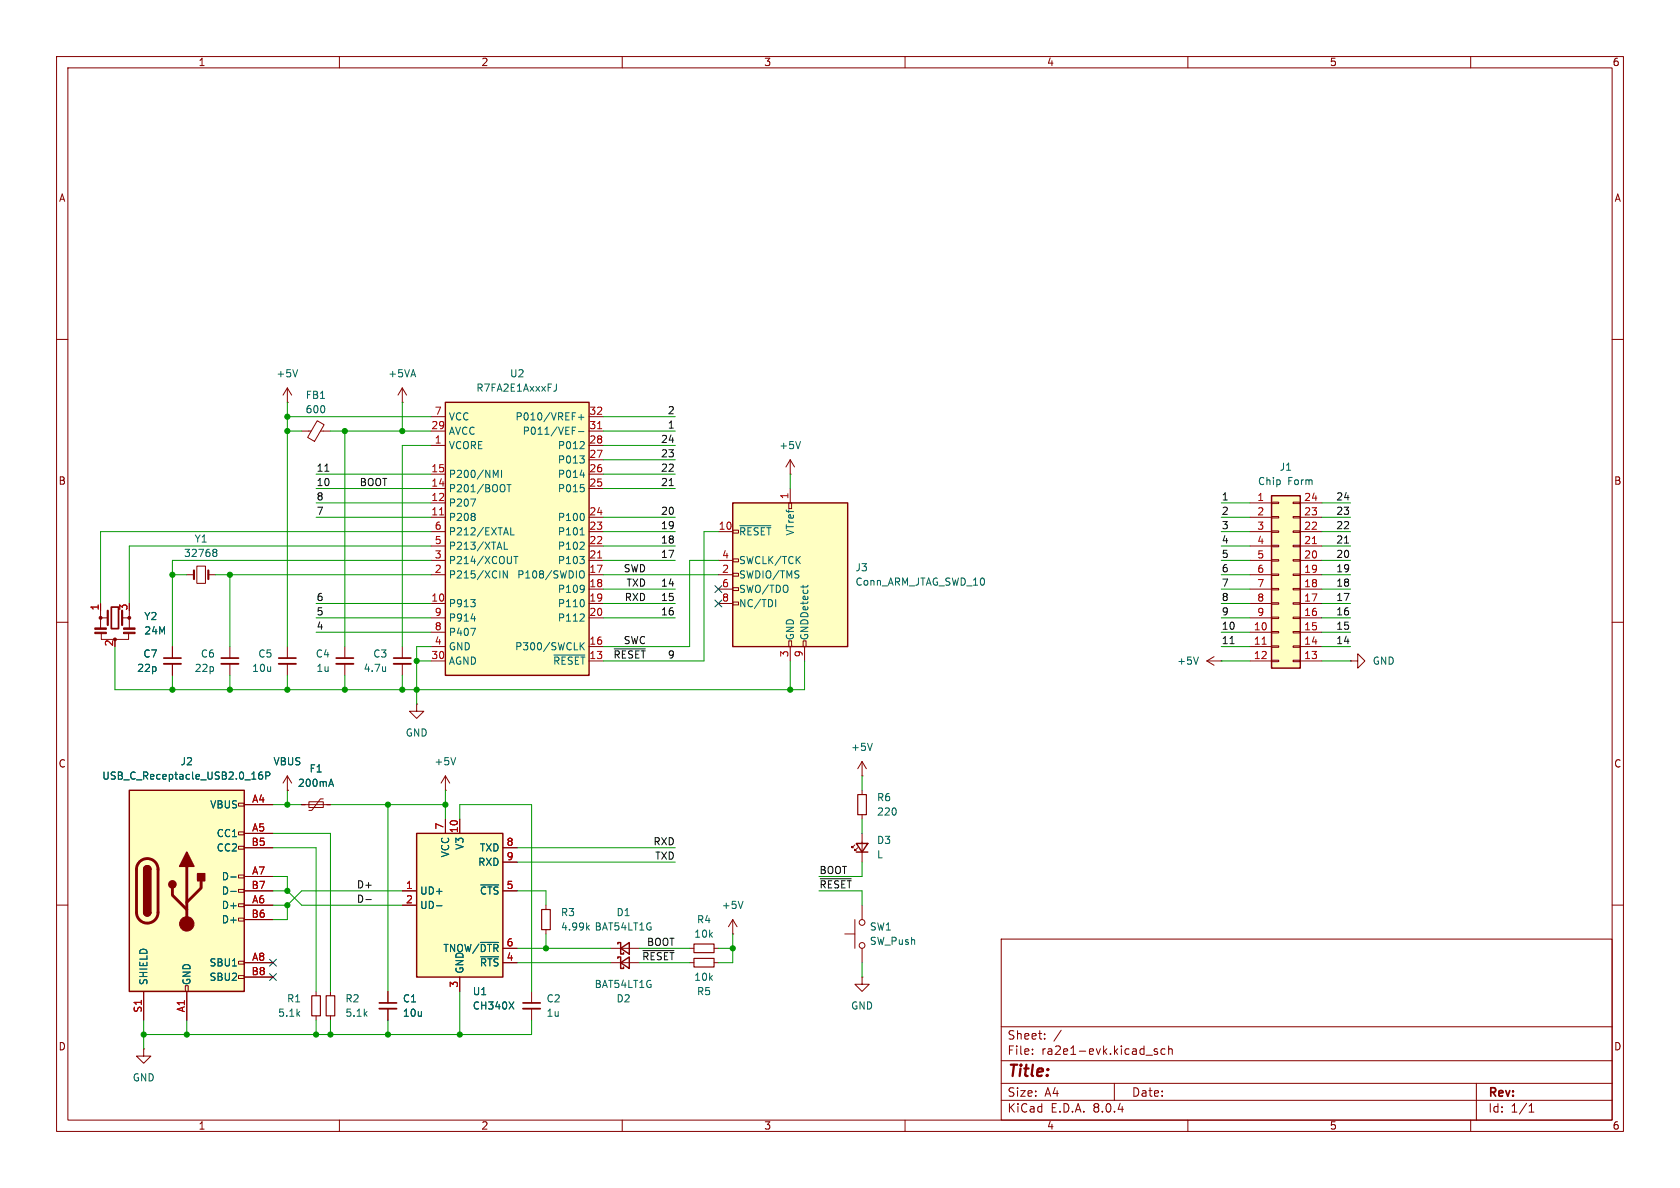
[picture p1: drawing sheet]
<svg xmlns="http://www.w3.org/2000/svg" width="297mm" height="210mm" viewBox="0 0 297 210" stroke-linecap="round" stroke-linejoin="round" font-family="sans-serif">
<g fill="none" stroke="#840000" stroke-width=".18">
<path d="M10 10h277v190h-277zM12 12h273v186h-273zM60 10v2M110 10v2M160 10v2M210 10v2M260 10v2M10 60h2M285 60h2M10 110h2M17.8 106.7v4.3M17.8 109.2h1.1"/>
<path d="M17.9 111.9v1.1h4.8v-1M21.6 109.2h1.3M22.9 108v3M33 101.6h1.3M34.8 100.1h1.5v3h-1.5zM36.8 101.6h1.3M40.6 114.3v2M40.6 117.3v2.1M50.8 114.3v2M50.8 117.3v2.1M71.1 114.3v2M71.1 117.3v2.1"/>
<path d="M285 110h2M73.7 124.5v1.2h1.2l-1.2 1.3-1.3-1.3h1.3M73.7 124.5h.1M78.7 139.7h.1M78.7 137.2l-.7 1.2M78.7 137.2v2.5M78.7 137.2l.8 1.2M152.4 137.2h.1M152.4 134.6l-.8 1.3M152.4 134.6v2.6M152.4 139.7v.8M152.4 134.6l.8 1.3"/>
<path d="M10 160h2M151.1 149.4l-.5 .5v-.3v.3h.3M151.6 149.9l-.5 .5v-.3v.3h.3M152.4 144v.8M152.4 147.3v5.1M285 160h2M55.9 175.3v.7M55.9 179.6v.7M96.5 160v.8M96.5 164.3v.8M177 166h108v32h-108zM25.4 185.4v1.3h1.3l-1.3 1.3-1.3-1.3h1.3"/>
<path d="M25.4 185.4h.1M60 198v2M110 198v2M160 198v2M177 194.5h108M177 191.5h108M177 187.5h108M177 181.5h108M182.5 186.3v.1M182.5 185.5v.1M184.7 183.6v.1M184.7 182.8v.1"/>
<path d="M187.6 182.1l-1.3 2M197 191.5v3M204.6 185.5l-.4-.1-.2 .2 .1 .2 .5 .2v.3h-.6M206 185.5l-.5-.1-.3 .3v.4l.2 .2h.6M206.6 185.5l.2-.1 .4 .1v.9M206.6 184.9v1.5M210 198v2M260 198v2M261 191.5v6.5M270.3 196.6h.9M270.3 195.5l.4-.4v1.5"/>
</g>
<path d="M151.6 140.5h1.6v3.5h-1.6zM55.1 176h1.5v3.6h-1.5zM95.8 160.8h1.5v3.5h-1.5z" fill="none" stroke="#840000" stroke-width=".2"/>
<path d="M37.9 97.1h.2l.2 .2-.2 .3M37.9 97.6h.2M38.1 97.6l.2 .3v.2l-.1 .2-.3 .1M68.2 117.8v.9M68.2 118.6h-.1M80.6 133.9l-.5 1.3M154.2 131.4l-.4 1.3M103.8 163.9l.4 .5M104.2 163.6l-.5 .4" fill="none" stroke="#006464" stroke-width=".18"/>
<path d="M39.1 117.3h3.1M49.3 117.3h3M69.6 117.3h3" fill="none" stroke="#840000" stroke-width=".33"/>
<path d="M19.7 107.3h1.3v3.8h-1.3zM39.1 116.3h3.1M49.3 116.3h3M69.6 116.3h3" fill="none" stroke="#840000" stroke-width=".3"/>
<path d="M19 108v2.5M21.6 108v2.5M34.3 100.8v1.6M36.8 100.8v1.6" fill="none" stroke="#840000" stroke-width=".38"/>
<g fill="#840000" stroke="#840000" stroke-width=".18">
<path d="M16.8 111.8h2v.2h-2z"/>
<path d="M16.8 111h2v.3h-2z"/>
<path d="M21.8 111.8h2.1v.2h-2.1z"/>
<path d="M21.8 111h2.1v.3h-2.1z"/>
<circle cx="17.8" cy="109.2" r=".25"/>
<circle cx="20.3" cy="113" r=".25"/>
<circle cx="22.9" cy="109.2" r=".25"/>
</g>
<path d="M151.4 149.1h2l-1 1.5zM151.4 150.6h2" fill="none" stroke="#840000" stroke-width=".25"/>
<path d="M129.5 88.9h20.4v25.4h-20.4z" fill="#ffffc2"/>
<path d="M129.5 88.9h20.4v25.4h-20.4z" fill="none" stroke="#840000" stroke-width=".25"/>
<g fill="none" stroke="#840000" stroke-width=".18">
<path d="M127 94h2.5M127 99.1h2.5M129.5 98.8h1.1v.5h-1.1zM129.5 93.7h1.1v.5h-1.1zM139.4 88.9h.6v1h-.6zM139.7 86.4v2.5M127 101.6h2.5M127 104.1h2.5M127 106.7h2.5M129.5 103.9h1.1v.5h-1.1zM129.5 101.3h1.1v.6h-1.1zM129.5 106.4h1.1v.5h-1.1z"/>
<path d="M139.4 113.3h.6v1h-.6zM139.7 114.3v2.5M142 113.3h.5v1h-.5zM142.2 114.3v2.5M213.4 116.8l1.2 .8M213.4 116.8h2.5M214.6 116.1l-1.2 .7M215.9 116.8h.1M149.4 165.1h1.7M151.1 162.6v5M152.4 160v2.6M152.4 167.6v2.6"/>
<circle cx="152.4" cy="163.1" r=".51"/>
<circle cx="152.4" cy="167.1" r=".51"/>
</g>
<path d="M130.8 92.9h5.5M137.1 106v1.3M142 103.4v.5M142.8 103.4v.3M211.9 116.1l-.5 1.3" fill="none" stroke="#006464" stroke-width=".18"/>
<path d="M73.7 147.3h15.2v25.4h-15.2z" fill="#ffffc2"/>
<path d="M73.7 147.3h15.2v25.4h-15.2z" fill="none" stroke="#840000" stroke-width=".25"/>
<g fill="none" stroke="#840000" stroke-width=".18">
<path d="M139.7 83.8h.1M139.7 81.3l-.8 1.3M139.7 81.3v2.5M139.7 81.3l.8 1.3M53.3 142.2h5.1M54.6 141.7h2.5v1h-2.5zM57.1 141.2h-.5l-1.5 2.1h-.5M71.1 157.5h2.6M78.7 144.8v2.5M81.3 144.8v2.5M88.9 157.5h2.5M88.9 149.9h2.5"/>
<path d="M88.9 152.4h2.5M58.4 175.3v.7M58.4 179.6v.7M68.6 175.3v2M68.6 178.3v2M71.1 160h2.6M81.3 172.7v2.6M88.9 170.2h2.5M88.9 167.6h2.5M94 175.3v2M94 178.3v2M152.4 172.7v1.3h1.3l-1.3 1.3-1.3-1.3h1.3"/>
<path d="M152.4 172.7h.1"/>
</g>
<path d="M141.5 78l-.4 1.3M58.2 138.6h.6M58.5 137.7l.5 1.3M85 156.4h3.2M77.2 160.1h.9M84.9 166.6h3.3M85 169.1h3.2M90 177.1l.8 1.3M90.8 177.1l-.8 1.3" fill="none" stroke="#006464" stroke-width=".18"/>
<path d="M67.1 178.3h3M92.5 178.3h3" fill="none" stroke="#840000" stroke-width=".33"/>
<path d="M67.1 177.3h3M92.5 177.3h3" fill="none" stroke="#840000" stroke-width=".3"/>
<path d="M57.7 176h1.5v3.6h-1.5z" fill="none" stroke="#840000" stroke-width=".2"/>
<path d="M78.7 71.1h25.4v48.3h-25.4z" fill="#ffffc2"/>
<path d="M78.7 71.1h25.4v48.3h-25.4z" fill="none" stroke="#840000" stroke-width=".25"/>
<g fill="none" stroke="#840000" stroke-width=".18">
<path d="M76.2 78.7h2.5M76.2 76.2h2.5M76.2 73.7h2.5M104.1 78.7h2.6M104.1 76.2h2.6M104.1 73.7h2.6M76.2 91.4h2.5M76.2 88.9h2.5M76.2 86.4h2.5M76.2 83.8h2.5M76.2 99.1h2.5M76.2 96.5h2.5"/>
<path d="M76.2 94h2.5M104.1 91.4h2.6M104.1 86.4h2.6M104.1 83.8h2.6M104.1 99.1h2.6M104.1 96.5h2.6M104.1 94h2.6M104.1 81.3h2.6M76.2 106.7h2.5M76.2 116.8h2.5M76.2 114.3h2.5M76.2 101.6h2.5"/>
<path d="M76.2 109.2h2.5M76.2 111.8h2.5M104.1 106.7h2.6M104.1 116.8h2.6M104.1 114.3h2.6M104.1 101.6h2.6M104.1 104.1h2.6M104.1 109.2h2.6"/>
</g>
<g fill="none" stroke="#006464" stroke-width=".18">
<path d="M98.4 67.9v.9l-.4 .4M101.2 76.1h.4M101.2 75.5h.6M102.3 76.3h.9M102.3 73.8h.9M102.7 73.3v.9M103.2 78.1l.1 .2-.1 .3-.7 .7h.8M83.2 88.2h.9l-.6 1.3M83.9 90.8l.1 .2-.1 .2M83.9 91.4l.1 .1-.1 .5M87.2 83.1l.4 .9 .5-.9v1.3M88.7 83.1v1.3"/>
<path d="M89.1 95.8v1.3h.6M89.6 85.7h.8M90 85.7v1.2M90.3 93.3v1.3h.6M90.8 98.4h.8M91.2 98.4v1.2M102.5 98.4h.8l-.4 .5M102.5 80.6h.8l-.4 .5M102.6 94.6h.7M102.6 84h.8M102.6 85.7h.6M103.2 81.1l.1 .2-.1 .5"/>
<path d="M103.2 86.2l.1 .2-.1 .5M103.2 90.9l.1 .3-.1 .7M103.2 95.9l.1 .2-.1 .3-.7 .7h.8M103.2 98.9l.1 .2-.1 .5M83.2 106h.8l-.4 .5M83.2 111.1h.9l-.6 1.2M83.3 109.4h.8M83.9 106.5l.1 .2-.1 .5M89.7 100.9v1.3l-.7-1.3v1.3M97.9 115.8h5.5M102.4 101.3a.42 .42 0 0 1 .5-.4 .42 .42 0 0 1 .4 .4v.5a.42 .42 0 0 1-.4 .4 .42 .42 0 0 1-.5-.4M102.6 113.6v1.3"/>
<path d="M102.7 114.2l.6 .7M103.2 103.5v.1a1.07 1.07 0 0 1-.1 1M103.2 106.1l.1 .4-.1 .6M103.2 108.6l.1 .2-.1 .3-.7 .7h.8M103.3 113.6l-.7 .7M103.3 104l-.1 .2"/>
</g>
<path d="M105.7 75.8h.7M77.7 91h.7M105.7 98.6h.7" fill="none" stroke="#a90000" stroke-width=".18"/>
<path d="M22.9 139.7h20.3v35.6h-20.3z" fill="#ffffc2"/>
<g fill="none" stroke="#840000" stroke-width=".18">
<path d="M30.5 114.3v2M30.5 117.3v2.1M61 114.3v2M61 117.3v2.1M50.8 139.7h.1M50.8 137.2l-.8 1.2M50.8 137.2v2.5M50.8 137.2l.8 1.2M42.2 159.8h1v.5h-1zM42.2 157.2h1v.5h-1zM42.2 154.7h1v.5h-1zM42.2 149.6h1v.5h-1z"/>
<path d="M42.2 147.1h1v.5h-1zM42.2 142h1v.5h-1zM43.2 142.2h5.1M43.2 147.3h5.1M43.2 154.9h5.1M43.2 149.9h5.1M43.2 157.5h5.1M25.4 175.3v5M32.8 174.2h.5v1.1h-.5zM33 175.3v5M42.2 172.5h1v.5h-1zM42.2 169.9h1v.5h-1z"/>
<path d="M42.2 162.3h1v.5h-1zM43.2 160h5.1M43.2 170.2h5.1M43.2 162.6h5.1M43.2 172.7h5.1M107.9 167.6h5.1M121.9 170.2h.8M121.9 167.6h.8M126.2 170.2h.8M126.2 167.6h.8M129.5 165.1h.1M129.5 162.6l-.7 1.2"/>
<path d="M129.5 162.6v2.5M129.5 162.6l.8 1.2"/>
</g>
<path d="M22.9 139.7h20.3v35.6h-20.3zM25.4 153.7a.64 .64 0 0 1 .6-.7 .64 .64 0 0 1 .7 .7M25.4 161.3a.64 .64 0 0 0 .6 .6 .64 .64 0 0 0 .7-.6M109.2 166.9v-.3h.5v2.1h.5v-.3M109.7 167.6l1.6-1v2.1z" fill="none" stroke="#840000" stroke-width=".25"/>
<path d="M24.7 152.3a1.9 1.9 0 0 1 2.1-.4 1.9 1.9 0 0 1 1.1 1.8v7.6a1.91 1.91 0 0 1-1.9 1.9 1.91 1.91 0 0 1-1.9-1.9v-7.8l.2-.6zM30.5 157v1.2l2.5 2.6M33 153.2v10.1M35.6 155.7v1.3l-2.6 2.5" fill="none" stroke="#840000" stroke-width=".51"/>
<g fill="#840000" stroke="#840000" stroke-width=".25">
<path d="M25.4 161.3h1.3a.64 .64 0 0 1-.7 .6 .64 .64 0 0 1-.6-.6z"/>
<path d="M25.4 153.7h1.3v7.6h-1.3z"/>
<path d="M25.6 153.2a.64 .64 0 0 1 .7-.1 .64 .64 0 0 1 .4 .6h-1.3z"/>
<path d="M33 150.6l1.3 2.6h-2.6z"/>
<path d="M34.9 154.4h1.3v1.3h-1.3z"/>
<circle cx="30.5" cy="156.3" r=".63"/>
</g>
<circle cx="33" cy="163.3" r="1.27" fill="#840000" stroke="#840000" stroke-width=".18"/>
<path d="M46.3 136.5h-.3a.86 .86 0 0 0 0 1.2l.4-.1v-.4l-.2-.2h-.4l-.1 .2M47 137.1h.6l.1-.2v-.3l-.7-.1v1.2M40.8 155h1M40.8 157.6h1M131.4 159.3l-.5 1.3" fill="none" stroke="#006464" stroke-width=".18"/>
<path d="M122.7 169.4h3.5v1.5h-3.5zM122.7 166.9h3.5v1.5h-3.5z" fill="none" stroke="#840000" stroke-width=".2"/>
<path d="M29 117.3h3M59.4 117.3h3.1" fill="none" stroke="#840000" stroke-width=".33"/>
<path d="M29 116.3h3M59.4 116.3h3.1" fill="none" stroke="#840000" stroke-width=".3"/>
<path d="M224.8 87.6h5.1v30.5h-5.1z" fill="#ffffc2"/>
<g fill="none" stroke="#840000" stroke-width=".18">
<path d="M50.8 71.1h.1M50.8 68.6l-.8 1.3M50.8 68.6v2.5M50.8 68.6l.8 1.3M53.3 76.2h1.7M56.1 74.4l1.2 .7-1.7 2.9-1.2-.7zM56.7 76.2h1.7M71.1 71.1h.1M71.1 68.6l-.7 1.3M71.1 68.6v2.5M71.1 68.6l.8 1.3M221 88.9h3.8"/>
<path d="M221 91.4h3.8M221 99.1h3.8M221 96.5h3.8M221 94h3.8M224.8 98.9h1.3v.3h-1.3zM224.8 96.4h1.3v.2h-1.3zM224.8 93.9h1.3v.2h-1.3zM224.8 91.3h1.3v.3h-1.3zM224.8 88.8h1.3v.2h-1.3zM228.6 98.9h1.3v.3h-1.3zM228.6 96.4h1.3v.2h-1.3zM228.6 93.9h1.3v.2h-1.3z"/>
<path d="M228.6 91.3h1.3v.3h-1.3zM228.6 88.8h1.3v.2h-1.3zM229.9 88.9h3.8M229.9 91.4h3.8M229.9 99.1h3.8M229.9 96.5h3.8M229.9 94h3.8M17.8 106.7v1.3M30.5 114.3v2M30.5 117.3v2.1M221 111.8h3.8M221 114.3h3.8"/>
<path d="M221 116.8h3.8M221 109.2h3.8M221 106.7h3.8M221 104.1h3.8M221 101.6h3.8M224.8 116.7h1.3v.3h-1.3zM224.8 114.2h1.3v.2h-1.3zM224.8 111.6h1.3v.3h-1.3zM224.8 109.1h1.3v.2h-1.3zM224.8 106.6h1.3v.2h-1.3zM224.8 104h1.3v.3h-1.3zM224.8 101.5h1.3v.2h-1.3z"/>
<path d="M228.6 116.7h1.3v.3h-1.3zM228.6 114.2h1.3v.2h-1.3zM228.6 111.6h1.3v.3h-1.3zM228.6 109.1h1.3v.2h-1.3zM228.6 106.6h1.3v.2h-1.3zM228.6 104h1.3v.3h-1.3zM228.6 101.5h1.3v.2h-1.3zM229.9 111.8h3.8M229.9 114.3h3.8M229.9 116.8h3.8M229.9 109.2h3.8M229.9 106.7h3.8"/>
<path d="M229.9 104.1h3.8M229.9 101.6h3.8M238.8 116.8h1.2v-1.2l1.3 1.2-1.3 1.3v-1.3M238.8 116.8h.1M50.8 139.7h.1M43.2 142.2h5.1M43.2 147.3h5.1M43.2 154.9h5.1M43.2 149.9h5.1M43.2 157.5h5.1M53.3 142.2h.7M57.8 142.2h.6"/>
<path d="M71.1 157.5h2.6M78.7 144.8v2.5M81.3 144.8v2.5M88.9 149.9h2.5M88.9 157.5h2.5M88.9 152.4h2.5M25.4 175.3v5M33 175.3v5M43.2 170.2h5.1M43.2 160h5.1M43.2 162.6h5.1M43.2 172.7h5.1"/>
<path d="M68.6 175.3v2M68.6 178.3v2M71.1 160h2.6M81.3 172.7v2.6M88.9 170.2h2.5M88.9 167.6h2.5M107.9 170.2h5.1"/>
</g>
<path d="M224.8 87.6h5.1v30.5h-5.1zM109.2 169.4v-.2h.5v2h.5v-.3M109.7 170.2l1.6-1v2z" fill="none" stroke="#840000" stroke-width=".25"/>
<path d="M232 96.1h.7M223.1 113.9h.8" fill="none" stroke="#a90000" stroke-width=".18"/>
<g fill="none" stroke="#006464" stroke-width=".18">
<path d="M52.6 65.3l-.4 1.3M46.3 136.5h-.3a.86 .86 0 0 0 0 1.2l.4-.1v-.4l-.2-.2h-.4l-.1 .2M47 137.1h.6l.1-.2v-.3l-.7-.1v1.2M58.2 138.6h.6M58.5 137.7l.5 1.3M40.8 155h1M40.8 157.6h1M85 156.4h3.2M77.2 160.1h.9M84.9 166.6h3.3M85 169.1h3.2M90 177.1l.8 1.3"/>
<path d="M90.8 177.1l-.8 1.3"/>
</g>
<path d="M57.4 83.3h.8M118.3 85.8h.7M237.7 96h.7M108.6 114.7h5.5M217.5 113.8h.7M64.7 159h.9M145 155.3h5.5M113.7 168h5.5" fill="none" stroke="#0f0f0f" stroke-width=".18"/>
<g fill="none" stroke="#009600" stroke-width=".18">
<path d="M50.8 71.1v43.2M50.8 76.2h2.5M50.8 73.7h25.4M58.4 76.2h17.8M61 76.2v38.1M71.1 71.1v5.1M76.2 78.7h-5.1v35.6M106.7 76.2h12.7M106.7 78.7h12.7M106.7 73.7h12.7M55.9 88.9h20.3M55.9 86.4h20.3"/>
<path d="M55.9 91.4h20.3M55.9 83.8h20.3M76.2 94h-58.4v12.7M76.2 99.1h-45.7v15.2M76.2 96.5h-53.3v10.2M106.7 94h12.7M106.7 86.4h12.7M106.7 99.1h12.7M106.7 96.5h12.7M106.7 91.4h12.7M106.7 81.3h12.7M106.7 83.8h12.7"/>
<path d="M127 94h-2.5v22.8h-17.8M127 99.1h-5.1v15.2h-15.2M139.7 83.8v2.6M215.9 88.9h5.1M215.9 94h5.1M215.9 99.1h5.1M215.9 96.5h5.1M215.9 91.4h5.1M233.7 88.9h5.1M233.7 94h5.1M233.7 99.1h5.1M233.7 96.5h5.1"/>
<path d="M233.7 91.4h5.1M20.3 114.3v7.6h121.9v-5.1M30.5 101.6h2.5M30.5 119.4v2.5M38.1 101.6h38.1M40.6 101.6v12.7M40.6 119.4v2.5M50.8 119.4v2.5M55.9 106.7h20.3M55.9 109.2h20.3M55.9 111.8h20.3M61 119.4v2.5"/>
<path d="M71.1 119.4v2.5M73.7 116.8h2.5M76.2 114.3h-2.5v10.2M106.7 104.1h12.7M106.7 101.6h20.3M106.7 106.7h12.7M106.7 109.2h12.7M139.7 116.8v5.1M215.9 104.1h5.1M215.9 101.6h5.1M215.9 116.8h5.1M215.9 114.3h5.1"/>
<path d="M215.9 106.7h5.1M215.9 109.2h5.1M215.9 111.8h5.1M233.7 104.1h5.1M233.7 101.6h5.1M233.7 116.8h5.1M233.7 114.3h5.1M233.7 106.7h5.1M233.7 109.2h5.1M233.7 111.8h5.1M50.8 139.7v2.5M78.7 139.7v5.1"/>
<path d="M152.4 137.2v2.5M48.3 154.9h2.5v2.6M48.3 147.3h10.1v28M48.3 149.9h7.6v25.4M48.3 157.5h2.5M48.3 142.2h5M50.8 157.5l2.5 2.5h17.8M58.4 142.2h20.3M68.6 142.2v33.1M71.1 157.5h-17.8l-2.5 2.5M81.3 144.8v-2.6h12.7v33.1M91.4 157.5h5.1v2.5"/>
<path d="M91.4 149.9h28M91.4 152.4h28M144.8 157.5h7.6v2.5M152.4 152.4v2.5h-7.6M152.4 144.8v2.5M48.3 160h2.5M50.8 160v2.6h-2.5M81.3 175.3v7.6M91.4 167.6h16.5M91.4 170.2h16.5M96.5 165.1v2.5M113 167.6h8.9"/>
<path d="M113 170.2h8.9M127 167.6h2.5M129.5 165.1v5.1h-2.5M152.4 170.2v2.5M25.4 180.3v5.1M33 180.3v2.6M55.9 180.3v2.6M58.4 180.3v2.6M68.6 180.3v2.6M94 180.3v2.6h-68.6"/>
</g>
<path d="M126.4 103.5l1.2 1.2M126.4 106.1l1.2 1.2M127.6 103.5l-1.2 1.2M127.6 106.1l-1.2 1.2M47.7 172.1l1.2 1.2M47.7 169.6l1.2 1.2M48.9 172.1l-1.2 1.2M48.9 169.6l-1.2 1.2" fill="none" stroke="#000084" stroke-width=".18"/>
<g fill="#009600" stroke="#009600" stroke-width=".18">
<circle cx="58.4" cy="182.9" r=".46"/>
<circle cx="68.6" cy="182.9" r=".46"/>
<circle cx="33" cy="182.9" r=".46"/>
<circle cx="25.4" cy="182.9" r=".46"/>
<circle cx="50.8" cy="160" r=".46"/>
<circle cx="55.9" cy="182.9" r=".46"/>
<circle cx="50.8" cy="157.5" r=".46"/>
<circle cx="61" cy="76.2" r=".46"/>
<circle cx="71.1" cy="76.2" r=".46"/>
<circle cx="50.8" cy="73.7" r=".46"/>
<circle cx="50.8" cy="76.2" r=".46"/>
<circle cx="71.1" cy="121.9" r=".46"/>
<circle cx="73.7" cy="121.9" r=".46"/>
<circle cx="61" cy="121.9" r=".46"/>
<circle cx="78.7" cy="142.2" r=".46"/>
<circle cx="68.6" cy="142.2" r=".46"/>
<circle cx="50.8" cy="121.9" r=".46"/>
<circle cx="50.8" cy="142.2" r=".46"/>
<circle cx="81.3" cy="182.9" r=".46"/>
<circle cx="73.7" cy="116.8" r=".46"/>
<circle cx="139.7" cy="121.9" r=".46"/>
<circle cx="96.5" cy="167.6" r=".46"/>
<circle cx="129.5" cy="167.6" r=".46"/>
<circle cx="40.6" cy="101.6" r=".46"/>
<circle cx="40.6" cy="121.9" r=".46"/>
<circle cx="30.5" cy="101.6" r=".46"/>
<circle cx="30.5" cy="121.9" r=".46"/>
</g>
<text font-size="2.8" fill="#840000" x="178" y="190.9">Title:</text>
<g font-size="2.1" fill="#840000">
<text x="178" y="184">Sheet:</text>
<text x="178" y="186.7">File:</text>
<text x="184.1" y="186.7">ra2e1-evk.kicad_sch</text>
<text x="178" y="196.9">KiCad</text>
<text x="178" y="194.1">Size:</text>
<text x="184.7" y="194.1">A4</text>
<text x="185.7" y="196.9">E.D.A.</text>
<text x="193.3" y="196.9">8.0.4</text>
<text x="200" y="194.1">Date:</text>
<text x="263" y="194.3">Rev:</text>
<text x="263" y="196.9">Id:</text>
<text x="267.1" y="196.9">1/1</text>
</g>
<g font-size="1.8" fill="#840000">
<text x="35" y="11.9">1</text>
<text x="85" y="11.9">2</text>
<text x="135" y="11.9">3</text>
<text x="185" y="11.9">4</text>
<text x="235" y="11.9">5</text>
<text x="285" y="11.9">6</text>
<text x="10.3" y="35.9">A</text>
<text x="285.3" y="35.9">A</text>
<text x="10.3" y="85.9">B</text>
<text x="285.3" y="85.9">B</text>
<text x="10.3" y="135.9">C</text>
<text x="285.3" y="135.9">C</text>
<text x="10.3" y="185.9">D</text>
<text x="285.3" y="185.9">D</text>
<text x="35" y="199.9">1</text>
<text x="85" y="199.9">2</text>
<text x="135" y="199.9">3</text>
<text x="185" y="199.9">4</text>
<text x="235" y="199.9">5</text>
<text x="285" y="199.9">6</text>
</g>
<g font-size="1.8" fill="#006464">
<text x="48.8" y="66.9">+5V</text>
<text x="54" y="70.7">FB1</text>
<text x="68.5" y="66.9">+5VA</text>
<text x="84.1" y="69.4">R7FA2E1AxxxFJ</text>
<text x="90.1" y="66.9">U2</text>
<text x="53.9" y="73.3">600</text>
<text x="79.2" y="77.1">AVCC</text>
<text x="79.2" y="74.5">VCC</text>
<text x="91" y="74.5">P010/VREF+</text>
<text x="92.3" y="77.1">P011/VEF-</text>
<text x="79.2" y="79.6">VCORE</text>
<text x="98.5" y="82.1">P013</text>
<text x="98.5" y="79.6">P012</text>
<text x="137.7" y="79.6">+5V</text>
<text x="226.1" y="83.4">J1</text>
<text x="79.2" y="89.8">P207</text>
<text x="79.2" y="87.2">P201/BOOT</text>
<text x="79.2" y="84.7">P200/NMI</text>
<text x="98.5" y="87.2">P015</text>
<text x="98.5" y="84.7">P014</text>
<text x="222.3" y="86">Chip</text>
<text x="227.6" y="86">Form</text>
<text x="79.2" y="92.3">P208</text>
<text x="79.2" y="94.8">P212/EXTAL</text>
<text x="98.5" y="94.8">P101</text>
<text x="98.5" y="92.3">P100</text>
<text x="130.6" y="94.8">~{RESET}</text>
<text x="140.6" y="94.8" transform="rotate(-90 140.6 94.8)">VTref</text>
<text x="32.4" y="98.7">32768</text>
<text x="34.3" y="96.1">Y1</text>
<text x="79.2" y="99.9">P214/XCOUT</text>
<text x="79.2" y="97.4">P213/XTAL</text>
<text x="98.5" y="99.9">P103</text>
<text x="98.5" y="97.4">P102</text>
<text x="130.6" y="99.9">SWCLK/TCK</text>
<text x="151.1" y="101.2">J3</text>
<text x="79.2" y="107.5">P913</text>
<text x="79.2" y="102.5">P215/XCIN</text>
<text x="91.3" y="102.5">P108/SWDIO</text>
<text x="98.5" y="105">P109</text>
<text x="98.5" y="107.5">P110</text>
<text x="130.6" y="102.5">SWDIO/TMS</text>
<text x="130.6" y="105">SWO/TDO</text>
<text x="130.6" y="107.5">NC/TDI</text>
<text x="151.1" y="103.7">Conn_ARM_JTAG_SWD_10</text>
<text x="25.4" y="109.8">Y2</text>
<text x="25.4" y="112.4">24M</text>
<text x="79.2" y="112.6">P407</text>
<text x="79.2" y="110.1">P914</text>
<text x="98.5" y="110.1">P112</text>
<text x="140.6" y="113.3" transform="rotate(-90 140.6 113.3)">GND</text>
<text x="143.1" y="113.3" transform="rotate(-90 143.1 113.3)">GNDDetect</text>
<text x="24.2" y="119">22p</text>
<text x="25.2" y="116.4">C7</text>
<text x="34.3" y="119">22p</text>
<text x="35.4" y="116.4">C6</text>
<text x="44.5" y="119">10u</text>
<text x="45.6" y="116.4">C5</text>
<text x="55.7" y="116.4">C4</text>
<text x="55.8" y="119">1u</text>
<text x="64.2" y="119">4.7u</text>
<text x="65.9" y="116.4">C3</text>
<text x="79.2" y="117.7">AGND</text>
<text x="79.2" y="115.2">GND</text>
<text x="91" y="115.2">P300/SWCLK</text>
<text x="97.7" y="117.7">~{RESET}</text>
<text x="208" y="117.7">+5V</text>
<text x="242.6" y="117.7">GND</text>
<text x="71.6" y="130.4">GND</text>
<text x="31.8" y="135.5">J2</text>
<text x="48.2" y="135.5">VBUS</text>
<text x="54.6" y="136.8">F1</text>
<text x="76.7" y="135.5">+5V</text>
<text x="150.4" y="132.9">+5V</text>
<text x="18" y="138">USB_C_Receptacle_USB2.0_16P</text>
<text x="37.1" y="143.1">VBUS</text>
<text x="52.6" y="139.3">200mA</text>
<text x="154.9" y="141.8">R6</text>
<text x="38.2" y="148.2">CC1</text>
<text x="154.9" y="149.4">D3</text>
<text x="154.9" y="144.4">220</text>
<text x="38.2" y="150.7">CC2</text>
<text x="39.1" y="155.8">D-</text>
<text x="79.6" y="151.7" transform="rotate(-90 79.6 151.7)">VCC</text>
<text x="82.1" y="150.3" transform="rotate(-90 82.1 150.3)">V3</text>
<text x="84.4" y="153.3">RXD</text>
<text x="84.7" y="150.7">TXD</text>
<text x="154.9" y="151.9">L</text>
<text x="39.1" y="160.9">D+</text>
<text x="39.1" y="158.3">D-</text>
<text x="74.2" y="158.3">UD+</text>
<text x="74.2" y="160.9">UD-</text>
<text x="84.7" y="158.3">~{CTS}</text>
<text x="127.5" y="160.9">+5V</text>
<text x="39.1" y="163.4">D+</text>
<text x="99.1" y="162.2">R3</text>
<text x="99.1" y="164.7">4.99k</text>
<text x="105" y="164.7">BAT54LT1G</text>
<text x="108.9" y="162.2">D1</text>
<text x="122.6" y="166">10k</text>
<text x="123.1" y="163.4">R4</text>
<text x="153.7" y="164.7">SW1</text>
<text x="153.7" y="167.2">SW_Push</text>
<text x="36.9" y="171">SBU1</text>
<text x="36.9" y="173.6">SBU2</text>
<text x="78.3" y="168.5">TNOW/~{DTR}</text>
<text x="82.1" y="172.2" transform="rotate(-90 82.1 172.2)">GND</text>
<text x="84.7" y="171">~{RTS}</text>
<text x="122.6" y="173.6">10k</text>
<text x="26.3" y="174.2" transform="rotate(-90 26.3 174.2)">SHIELD</text>
<text x="33.9" y="174.2" transform="rotate(-90 33.9 174.2)">GND</text>
<text x="49.1" y="179.9">5.1k</text>
<text x="50.6" y="177.4">R1</text>
<text x="61" y="177.4">R2</text>
<text x="61" y="179.9">5.1k</text>
<text x="71.1" y="177.4">C1</text>
<text x="71.1" y="179.9">10u</text>
<text x="83.5" y="176.1">U1</text>
<text x="83.5" y="178.7">CH340X</text>
<text x="96.5" y="177.4">C2</text>
<text x="96.5" y="179.9">1u</text>
<text x="105" y="174.9">BAT54LT1G</text>
<text x="108.9" y="177.4">D2</text>
<text x="123.1" y="176.1">R5</text>
<text x="150.4" y="178.7">GND</text>
<text x="23.4" y="191.4">GND</text>
</g>
<g font-size="1.8" fill="#a90000">
<text x="76.2" y="75.9">29</text>
<text x="76.8" y="73.4">7</text>
<text x="104.1" y="75.9">31</text>
<text x="104.1" y="73.4">32</text>
<text x="76.2" y="83.6">15</text>
<text x="76.8" y="78.5">1</text>
<text x="104.1" y="83.6">26</text>
<text x="104.1" y="81">27</text>
<text x="104.1" y="78.5">28</text>
<text x="76.2" y="88.6">12</text>
<text x="76.2" y="86.1">14</text>
<text x="104.1" y="86.1">25</text>
<text x="139.4" y="88.3" transform="rotate(-90 139.4 88.3)">1</text>
<text x="222.2" y="88.6">1</text>
<text x="230.5" y="88.6">24</text>
<text x="76.2" y="91.2">11</text>
<text x="76.8" y="93.7">6</text>
<text x="104.1" y="93.7">23</text>
<text x="104.1" y="91.2">24</text>
<text x="127" y="93.7">10</text>
<text x="222.2" y="91.2">2</text>
<text x="222.2" y="93.7">3</text>
<text x="230.5" y="93.7">22</text>
<text x="230.5" y="91.2">23</text>
<text x="76.8" y="101.3">2</text>
<text x="76.8" y="98.8">3</text>
<text x="76.8" y="96.3">5</text>
<text x="104.1" y="101.3">17</text>
<text x="104.1" y="98.8">21</text>
<text x="104.1" y="96.3">22</text>
<text x="127.6" y="101.3">2</text>
<text x="127.6" y="98.8">4</text>
<text x="222.2" y="96.3">4</text>
<text x="222.2" y="98.8">5</text>
<text x="222.2" y="101.3">6</text>
<text x="230.5" y="101.3">19</text>
<text x="230.5" y="98.8">20</text>
<text x="230.5" y="96.3">21</text>
<text x="76.2" y="106.4">10</text>
<text x="104.1" y="103.9">18</text>
<text x="104.1" y="106.4">19</text>
<text x="127.6" y="103.9">6</text>
<text x="127.6" y="106.4">8</text>
<text x="222.2" y="103.9">7</text>
<text x="222.2" y="106.4">8</text>
<text x="230.5" y="106.4">17</text>
<text x="230.5" y="103.9">18</text>
<text x="17.5" y="108" transform="rotate(-90 17.5 108)">1</text>
<text x="22.6" y="108" transform="rotate(-90 22.6 108)">3</text>
<text x="76.8" y="111.5">8</text>
<text x="76.8" y="109">9</text>
<text x="104.1" y="109">20</text>
<text x="221.6" y="111.5">10</text>
<text x="222.2" y="109">9</text>
<text x="230.5" y="111.5">15</text>
<text x="230.5" y="109">16</text>
<text x="20.1" y="114.4" transform="rotate(-90 20.1 114.4)">2</text>
<text x="76.2" y="116.6">30</text>
<text x="76.8" y="114">4</text>
<text x="104.1" y="116.6">13</text>
<text x="104.1" y="114">16</text>
<text x="139.4" y="116.3" transform="rotate(-90 139.4 116.3)">3</text>
<text x="142" y="116.3" transform="rotate(-90 142 116.3)">9</text>
<text x="221.6" y="114">11</text>
<text x="221.6" y="116.6">12</text>
<text x="230.5" y="116.6">13</text>
<text x="230.5" y="114">14</text>
<text x="44.5" y="142">A4</text>
<text x="44.4" y="149.6">B5</text>
<text x="44.5" y="147.1">A5</text>
<text x="78.5" y="146.8" transform="rotate(-90 78.5 146.8)">7</text>
<text x="81" y="147.4" transform="rotate(-90 81 147.4)">10</text>
<text x="89.5" y="149.6">8</text>
<text x="44.5" y="154.7">A7</text>
<text x="89.5" y="152.1">9</text>
<text x="44.4" y="157.2">B7</text>
<text x="44.5" y="159.8">A6</text>
<text x="71.7" y="157.2">1</text>
<text x="71.7" y="159.8">2</text>
<text x="89.5" y="157.2">5</text>
<text x="44.4" y="162.3">B6</text>
<text x="89.5" y="167.4">6</text>
<text x="44.4" y="172.5">B8</text>
<text x="44.5" y="169.9">A8</text>
<text x="89.5" y="169.9">4</text>
<text x="25.1" y="179.1" transform="rotate(-90 25.1 179.1)">S1</text>
<text x="32.8" y="179.1" transform="rotate(-90 32.8 179.1)">A1</text>
<text x="81" y="174.7" transform="rotate(-90 81 174.7)">3</text>
</g>
<g font-size="1.8" fill="#0f0f0f">
<text x="118" y="73.3">2</text>
<text x="118" y="75.9">1</text>
<text x="55.9" y="83.5">11</text>
<text x="116.8" y="78.4">24</text>
<text x="116.8" y="80.9">23</text>
<text x="116.8" y="83.5">22</text>
<text x="55.9" y="88.6">8</text>
<text x="55.9" y="86">10</text>
<text x="63.5" y="86">BOOT</text>
<text x="116.8" y="86">21</text>
<text x="215.9" y="88.6">1</text>
<text x="236.1" y="88.6">24</text>
<text x="55.9" y="91.1">7</text>
<text x="116.8" y="91.1">20</text>
<text x="116.8" y="93.6">19</text>
<text x="215.9" y="93.6">3</text>
<text x="215.9" y="91.1">2</text>
<text x="236.1" y="91.1">23</text>
<text x="236.1" y="93.6">22</text>
<text x="110.2" y="101.3">SWD</text>
<text x="116.8" y="96.2">18</text>
<text x="116.8" y="98.7">17</text>
<text x="215.9" y="96.2">4</text>
<text x="215.9" y="101.3">6</text>
<text x="215.9" y="98.7">5</text>
<text x="236.1" y="96.2">21</text>
<text x="236.1" y="98.7">20</text>
<text x="236.1" y="101.3">19</text>
<text x="55.9" y="106.3">6</text>
<text x="110.3" y="106.3">RXD</text>
<text x="110.6" y="103.8">TXD</text>
<text x="116.8" y="106.3">15</text>
<text x="116.8" y="103.8">14</text>
<text x="215.9" y="106.3">8</text>
<text x="215.9" y="103.8">7</text>
<text x="236.1" y="106.3">17</text>
<text x="236.1" y="103.8">18</text>
<text x="55.9" y="108.9">5</text>
<text x="55.9" y="111.4">4</text>
<text x="110.2" y="114">SWC</text>
<text x="116.8" y="108.9">16</text>
<text x="215.9" y="111.4">10</text>
<text x="215.9" y="114">11</text>
<text x="215.9" y="108.9">9</text>
<text x="236.1" y="114">14</text>
<text x="236.1" y="111.4">15</text>
<text x="236.1" y="108.9">16</text>
<text x="108.4" y="116.5">~{RESET}</text>
<text x="118" y="116.5">9</text>
<text x="115.4" y="149.5">RXD</text>
<text x="115.7" y="152.1">TXD</text>
<text x="144.8" y="154.6">BOOT</text>
<text x="63" y="159.7">D-</text>
<text x="63" y="157.1">D+</text>
<text x="144.8" y="157.1">~{RESET}</text>
<text x="114.3" y="167.3">BOOT</text>
<text x="113.4" y="169.8">~{RESET}</text>
</g>
</svg>
